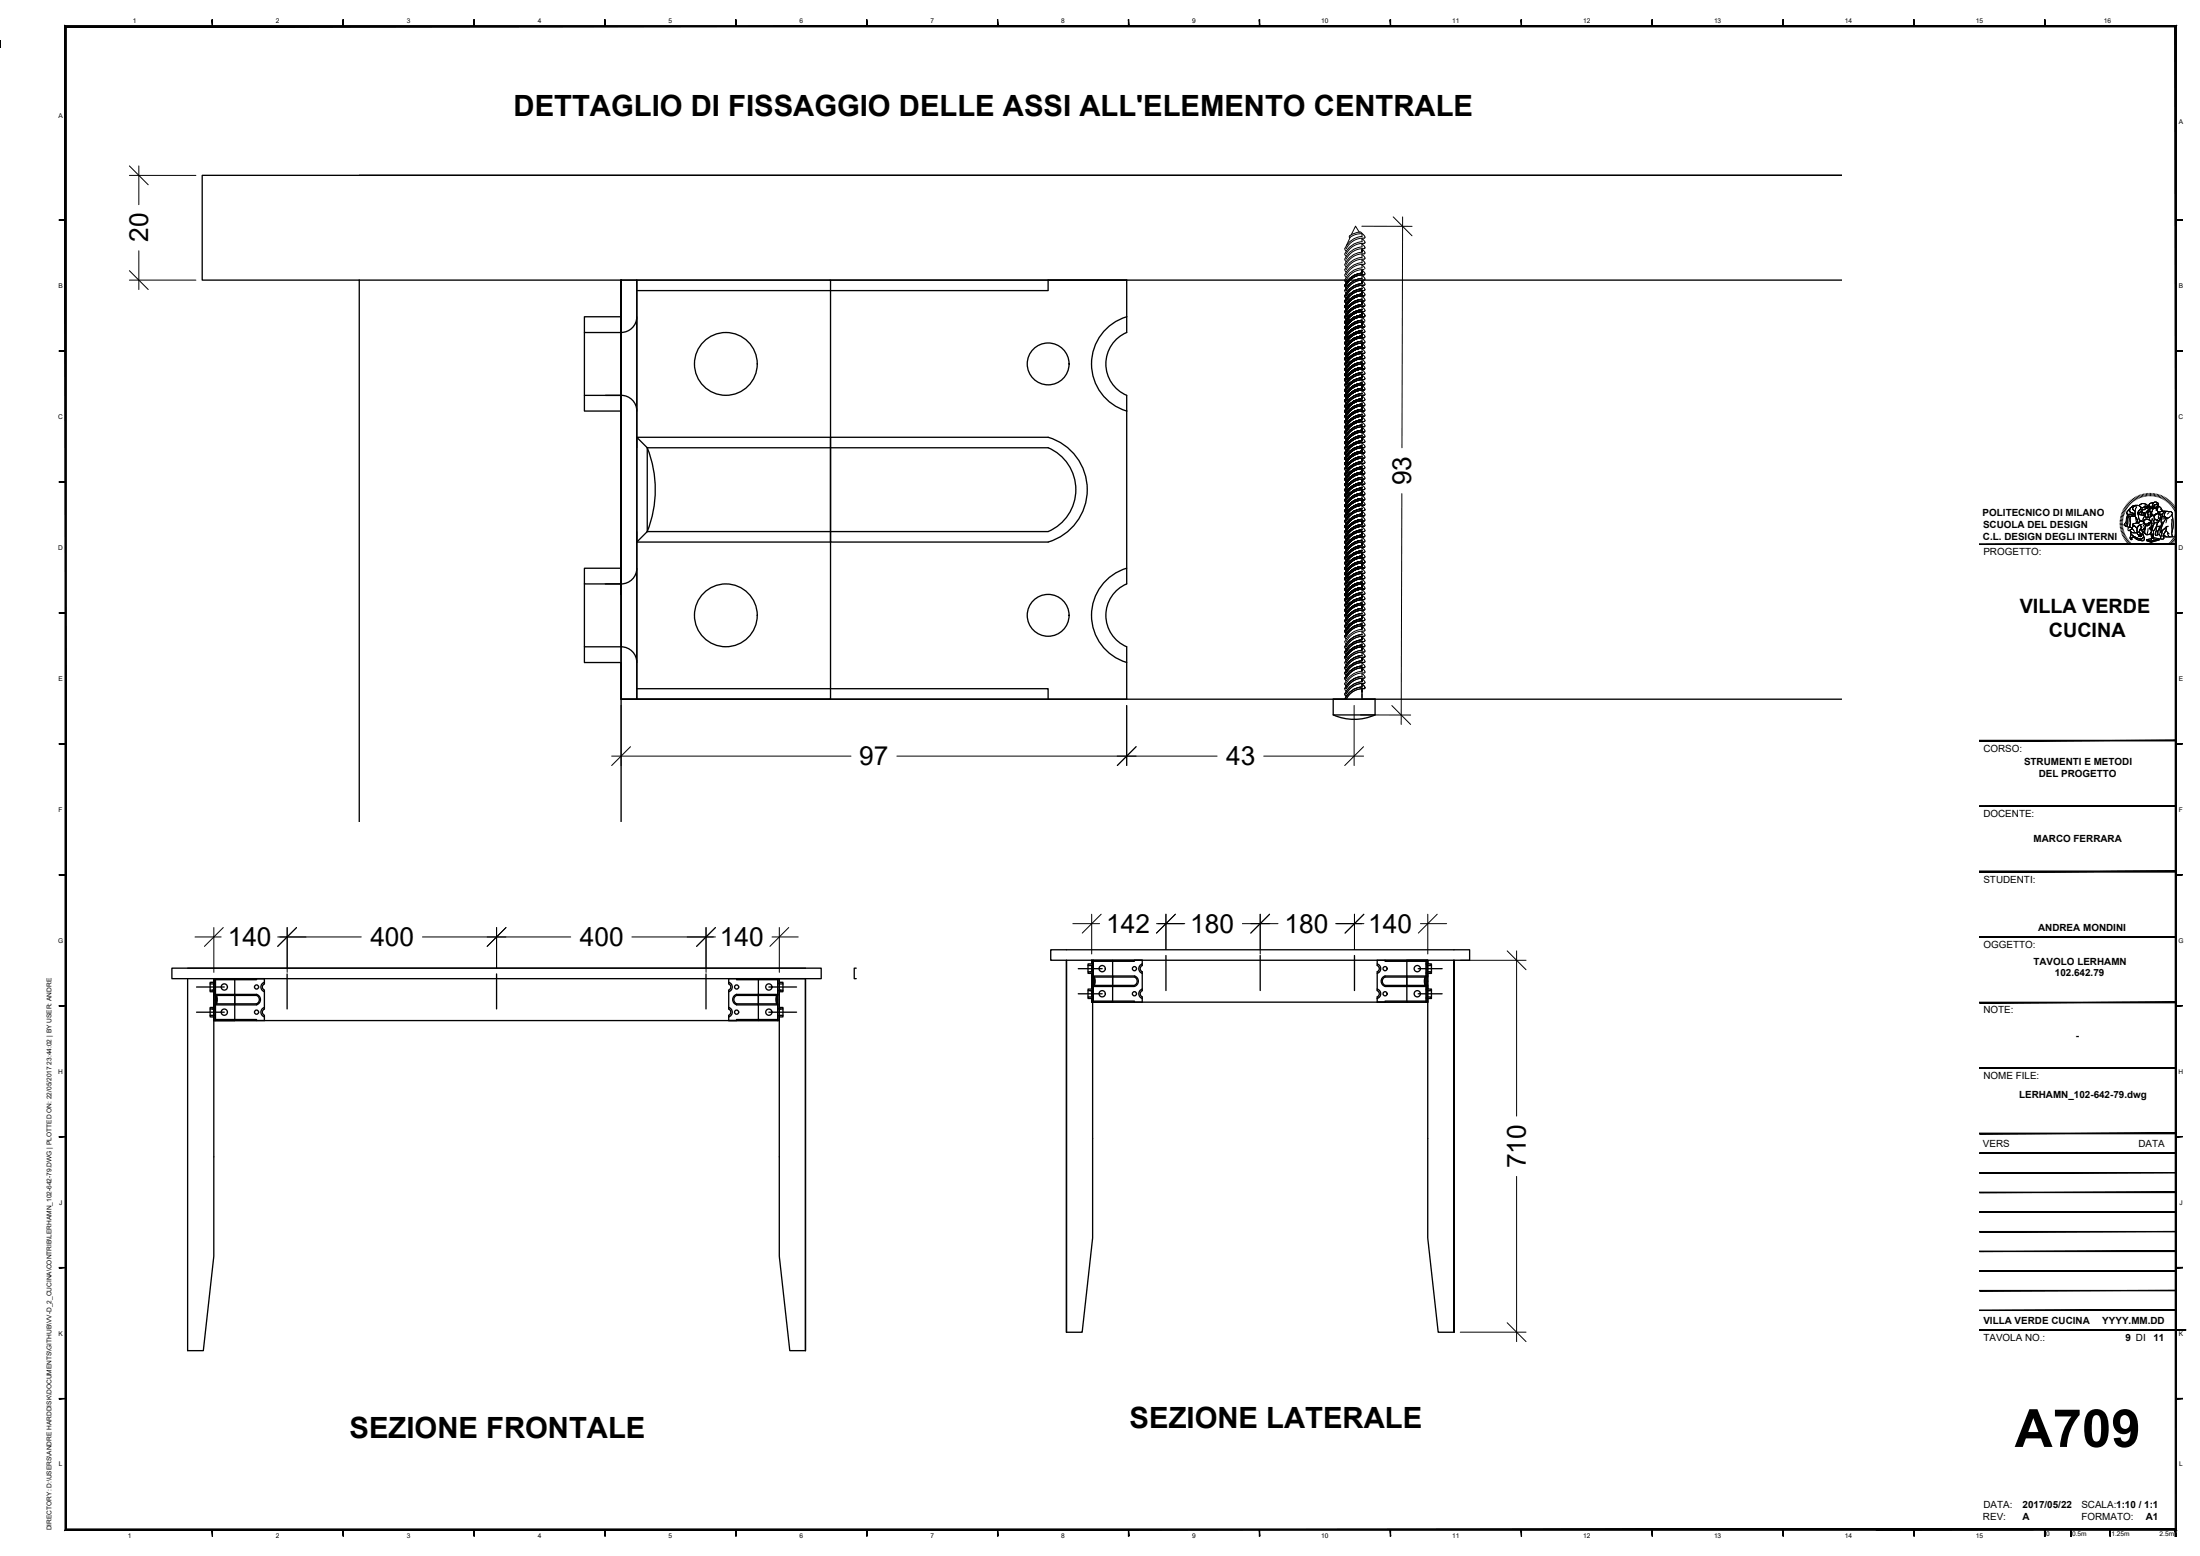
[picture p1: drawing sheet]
<svg xmlns="http://www.w3.org/2000/svg" width="420mm" height="297mm" viewBox="0 0 420 297" stroke-linecap="round" stroke-linejoin="round" font-family="sans-serif">
<!-- layer: IF-FURN -->
<g fill="none" stroke="#000" stroke-width=".25">
<path d="M68.6 33.5h283.2h-313.2v20h30M68.6 53.5h283.2M68.6 53.5v103.4M118.6 53.5v103.4M118.6 53.5h40v80h-40v-7h-7v-3h7v-12M118.6 53.5v7h-7v3h7v12M118.6 53.5v7M121.6 53.5v80M158.6 53.5h56.6v10a6.5 6.5 0 0 0-4 6 6.5 6.5 0 0 0 4 6v36a6.5 6.5 0 0 0-4 6 6.5 6.5 0 0 0 4 6v10h-96.6v-7M200.2 53.5v2h-78.6M111.6 63.5v12M115.6 75.5h3"/>
<path d="M118.6 75.5h-7v3h7v7M118.6 78.5v30M118.6 75.5a3 3 0 0 1 3 3M121.6 60.5a3 3 0 0 1-3 3M215.2 60.5a9.4 9.4 0 0 0-6.7 9 9.4 9.4 0 0 0 6.7 9M123.6 85.5a21.6 21.6 0 0 1 0 16M123.6 85.5h76.6a8.7 8.7 0 0 1 5.3 8 8.7 8.7 0 0 1-5.3 8h-76.6M123.6 85.5v16M158.6 83.5h41.6a10.4 10.4 0 0 1 7.4 10 10.4 10.4 0 0 1-7.4 10h-41.6zM158.6 83.5h-37l2 2M111.6 111.5v12M115.6 111.5h3"/>
<path d="M118.6 113.5v20h233.2M118.6 101.5v7h-7v3h7M121.6 108.5a3 3 0 0 1-3 3M123.6 101.5l-2 2h37M215.2 108.5a9.4 9.4 0 0 0-6.7 9 9.4 9.4 0 0 0 6.7 9M118.6 123.5a3 3 0 0 1 3 3M121.6 131.5h78.6v2M254.6 133.5h8v3h-8zM254.6 133.5h2.5M254.6 136.5a9.8 9.8 0 0 0 8 0M260.1 131.5v2h2.5M32.8 184.8h124v2h-124z"/>
<path d="M35.8 186.8v71h3l2-18v-53M35.8 184.8h118M37.5 188.4h5.3M37.5 193.2h5.3M40.1 187.8v1.2M40.1 192.6v1.2M40.5 189h.3M40.5 192.6h.3M40.8 186.8v8h108M40.8 186.8h4v8h-4v-.7h-.7v-.3h.7M40.8 186.8v.7h-.7v.3h.7l.3-.3M40.8 189h-.7v.3h.7v.7"/>
<path d="M40.8 191.6v.7h-.7v.3h.7M40.8 189l.3 .3M40.8 193.8l.3 .3M41.1 194.6h7.9v.2M41.1 192.3l-.3 .3M41.1 186.8v8M41.3 190h7.7a.87 .87 0 0 1 .5 .8 .87 .87 0 0 1-.5 .8M41.3 191.6l-.2 .2h3.7M41.3 190v1.6M41.3 191.6h7.7M41.3 190a2.16 2.16 0 0 1 0 1.6M44.8 189.8h4.2a1.04 1.04 0 0 1 .7 1 1.04 1.04 0 0 1-.7 1h-4.2z"/>
<path d="M44.8 186.8h5.7v1a.65 .65 0 0 0-.4 .6 .65 .65 0 0 0 .4 .6v3.6a.65 .65 0 0 0-.4 .6 .65 .65 0 0 0 .4 .6M44.8 189.8h-3.7l.2 .2M49 186.8v.2h-7.9M50.5 193.8v1h-9.7v-.7M50.5 187.5a.94 .94 0 0 0-.7 .9 .94 .94 0 0 0 .7 .9M50.5 192.3a.94 .94 0 0 0-.7 .9 .94 .94 0 0 0 .7 .9M54.8 185.9v6.7M94.8 185.9v6.7M134.8 185.9v6.7M139.2 193.8v1h5.6M139.2 192.3a.94 .94 0 0 1 .6 .9 .94 .94 0 0 1-.6 .9M139.2 187.5a.94 .94 0 0 1 .6 .9 .94 .94 0 0 1-.6 .9"/>
<path d="M140.1 190.2l.6-.4h4.1v2h-4.1a1.06 1.06 0 0 1-.6-1.6zM140.7 186.8v.2h7.8M140.7 191.6h7.6M144.8 189.8h3.7l-.2 .2M146.8 188.4h5.3M146.8 193.2h5.3M148.3 190a2.16 2.16 0 0 0 0 1.6M148.3 190h-7.6a.87 .87 0 0 0-.6 .8 .87 .87 0 0 0 .6 .8M148.3 191.6l.2 .2h-3.7M148.3 190v1.6M148.5 194.6h-7.8v.2M148.5 186.8v8"/>
<path d="M148.5 192.3l.3 .3M148.8 186.8h5v71h-3l-2-18zM148.8 186.8h-4v8h4M148.8 193.8h.7v.3h-.7v.7M148.8 191.6v.7h.7v.3h-.7M148.8 187.5v-.7h-9.6v1a.64 .64 0 0 1 .4 .6 .64 .64 0 0 1-.4 .6v3.6a.65 .65 0 0 1 .4 .6 .65 .65 0 0 1-.4 .6M148.8 186.8v.7h.7v.3h-.7l-.3-.3M148.8 189h.7v.3h-.7v.7M148.8 189h.3M148.8 192.6h.3M148.8 193.8l-.3 .3M148.8 189l-.3 .3"/>
<path d="M149.5 187.8v1.2M149.5 192.6v1.2M163.5 184.8h-.4v2h.4M200.7 181.3h80v2h-80zM203.7 183.3v71h3l2-18v-53M205.9 184.9h4.6M205.9 189.7h4.6M207.8 184.3v1.2M207.8 189.1v1.2M208.2 185.5h.3M208.2 189.1h.3M208.5 183.3h4v8h-4v-.7h-.7v-.3h.7"/>
<path d="M208.5 183.3v.7h-.7v.3h.7M208.5 185.5h-.7v.3h.7v.7M208.5 190.6v.7h4M208.5 188.1v.7h-.7v.3h.7M208.5 183.3v.7M208.5 184.3v1.2M208.5 185.8v3M208.5 189.1v1.2M208.5 185.5l.3 .3M208.5 190.3l.3 .3M208.7 191.3h64M208.8 191.1h7.9v.2"/>
<path d="M208.8 183.3v8M208.8 184l-.3 .3M208.8 188.8l-.3 .3M209 188.1l-.2 .2h3.7M209 186.5v1.6M209 186.5h7.7M209 186.5a2.16 2.16 0 0 1 0 1.6M212.5 186.3h4.2a1.04 1.04 0 0 1 .7 1 1.04 1.04 0 0 1-.7 1h-4.2zM212.5 183.3h5.6v1a.65 .65 0 0 0-.3 .6 .65 .65 0 0 0 .3 .6v3.6a.65 .65 0 0 0-.3 .6 .65 .65 0 0 0 .3 .6v1M212.5 186.3h-3.7l.2 .2M216.6 186.5a.87 .87 0 0 1 .6 .8 .87 .87 0 0 1-.6 .8h-7.6M216.7 183.3v.2h-7.9"/>
<path d="M218.2 184a.94 .94 0 0 0-.7 .9 .94 .94 0 0 0 .7 .9M218.2 188.8a.94 .94 0 0 0-.7 .9 .94 .94 0 0 0 .7 .9M222.7 182.4v6.7M240.7 182.4v6.7M258.7 182.4v6.7M263 188.8a.94 .94 0 0 1 .7 .9 .94 .94 0 0 1-.7 .9M263 184a.94 .94 0 0 1 .7 .9 .94 .94 0 0 1-.7 .9M264 186.7l.5-.4h4.2v2h-4.2a1.06 1.06 0 0 1-.5-1.6zM264.5 183.3v.2h7.9M264.5 186.5h7.7M264.5 186.5a.87 .87 0 0 0-.5 .8 .87 .87 0 0 0 .5 .8h7.7M268.7 186.3h3.7l-.2 .2"/>
<path d="M270.8 184.9h4.6M270.8 189.7h4.6M272.2 188.1l.2 .2h-3.7M272.2 186.5v1.6M272.2 186.5a2.16 2.16 0 0 0 0 1.6M272.4 191.1h-7.9v.2M272.4 190.6l.1-.3h.9v.3h-.7v.7M272.4 188.8l.3 .3M272.4 183.3v8M272.7 183.3v53l2 18h3v-71M272.7 183.3h-4v8h4M272.7 188.1v.7h.7v.3h-.7"/>
<path d="M272.7 184v-.7h-9.7v1a.65 .65 0 0 1 .4 .6 .65 .65 0 0 1-.4 .6v3.6a.65 .65 0 0 1 .4 .6 .65 .65 0 0 1-.4 .6v1M272.7 183.3v.7h.7v.3h-.7l-.3-.3M272.7 185.5h.7v.3h-.7v.7M272.7 185.5h.3M272.7 189.1h.3M272.7 185.5l-.3 .3M273.4 184.3v1.2M273.4 189.1v1.2M277.7 183.3v71v-71"/>
<circle cx="138.6" cy="69.5" r="6"/>
<circle cx="200.2" cy="69.5" r="4"/>
<circle cx="138.6" cy="117.5" r="6"/>
<circle cx="200.2" cy="117.5" r="4"/>
<circle cx="42.8" cy="188.4" r=".6"/>
<circle cx="42.8" cy="193.2" r=".6"/>
<circle cx="49" cy="193.2" r=".4"/>
<circle cx="49" cy="188.4" r=".4"/>
<circle cx="140.7" cy="193.2" r=".4"/>
<circle cx="140.7" cy="188.4" r=".4"/>
<circle cx="146.8" cy="188.4" r=".6"/>
<circle cx="146.8" cy="193.2" r=".6"/>
<circle cx="210.5" cy="189.7" r=".6"/>
<circle cx="210.5" cy="184.9" r=".6"/>
<circle cx="216.7" cy="184.9" r=".4"/>
<circle cx="216.7" cy="189.7" r=".4"/>
<circle cx="264.5" cy="184.9" r=".4"/>
<circle cx="264.5" cy="189.7" r=".4"/>
<circle cx="270.7" cy="189.7" r=".6"/>
<circle cx="270.7" cy="184.9" r=".6"/>
</g>
<!-- layer: IF-DETL -->
<g fill="none" stroke="#000" stroke-width=".19">
<path d="M259.6 44.3l-.7-1.1-.8 1.6M260.1 48.6l.5 .4 .1 .3M260.1 46.6l.5 .4 .1 .3M260.1 45.6l.5 .4 .1 .3M260.1 44.6l.5 .4 .1 .3M260.1 50.6l.5 .4 .1 .3M260.1 49.6l.5 .4 .1 .3M260.1 52.6l.5 .4 .1 .3M260.1 51.6l.5 .4 .1 .3M260.1 54.6l.5 .4 .1 .3M260.1 53.6l.5 .4 .1 .3M260.1 56.6l.5 .4 .1 .3"/>
<path d="M260.1 58.6l.5 .4 .1 .3M260.1 48.5v.6a3.6 3.6 0 0 0-3.2 2.6l.2 .2M260.1 47.5v.6v-.5l.5 .4 .1 .3M260.1 46.5v.6a3.6 3.6 0 0 0-3.2 2.6l.2 .2M260.1 56.5v.6a3.6 3.6 0 0 0-3.2 2.6l.2 .2M260.1 45.5v.6a3.6 3.6 0 0 0-3.2 2.6l.2 .2M260.1 49.5v.6a3.6 3.6 0 0 0-3.2 2.6l.2 .2M260.1 52.5v.6a3.6 3.6 0 0 0-3.2 2.6l.2 .2M260.1 50.5v.6a3.6 3.6 0 0 0-3.2 2.6l.2 .2M260.1 51.5v.6v-.5M260.1 54.5v.6a3.6 3.6 0 0 0-3.2 2.6l.2 .2M260.1 53.5v.6v-.5"/>
<path d="M260.1 55.5v.6v-.5l.5 .4 .1 .3M260.1 58.5v.6a3.6 3.6 0 0 0-3.2 2.6l.2 .2M260.1 57.5v.6v-.5l.5 .4 .1 .3M260.1 44.6v.5M260.1 48.1a3.6 3.6 0 0 0-3.2 2.6l.2 .2M260.1 58.1a3.6 3.6 0 0 0-3.2 2.6l.2 .2M260.1 45.1a3.6 3.6 0 0 0-3.2 2.6l.2 .2M260.1 52.1a3.6 3.6 0 0 0-3.2 2.6l.2 .2M260.1 54.1a3.6 3.6 0 0 0-3.2 2.6l.2 .2M260.1 56.1a3.6 3.6 0 0 0-3.2 2.6l.2 .2M260.1 44.6l-1.4 .2-.8 .5-.8 1.6M260.1 44.6v-.1a2.22 2.22 0 0 0-2.3 .5l-.1 .2 .1 .2"/>
<path d="M260.5 51.5a3.6 3.6 0 0 0-3.4 2M260.7 59.2v.2a3.9 3.9 0 0 0-3.6 2.1M260.7 49.2v.2a3.9 3.9 0 0 0-3.6 2.1M260.7 48.2v.2a3.9 3.9 0 0 0-3.6 2.1M260.7 47.2v.2a3.9 3.9 0 0 0-3.6 2.1M260.7 46.2v.2a3.9 3.9 0 0 0-3.6 2.1M260.7 45.2v.2a3.9 3.9 0 0 0-3.6 2.1M260.7 50.2v.2a3.9 3.9 0 0 0-3.6 2.1M260.7 53.2v.2a3.9 3.9 0 0 0-3.6 2.1M260.7 52.2v.2a3.9 3.9 0 0 0-3.6 2.1M260.7 55.2v.2a3.9 3.9 0 0 0-3.6 2.1M260.7 54.2v.2a3.9 3.9 0 0 0-3.6 2.1"/>
<path d="M260.7 57.2v.2a3.9 3.9 0 0 0-3.6 2.1M260.7 56.2v.2a3.9 3.9 0 0 0-3.6 2.1M260.7 58.2v.2a3.9 3.9 0 0 0-3.6 2.1M260.1 60.6l.5 .4 .1 .3M260.1 62.6l.5 .4 .1 .3M260.1 64.6l.5 .4 .1 .3M260.1 66.6l.5 .4 .1 .3M260.1 68.6l.5 .4 .1 .3M260.1 70.6l.5 .4 .1 .3M260.1 72.6l.5 .4 .1 .3M260.1 74.6l.5 .4 .1 .3M260.1 76.6l.5 .4 .1 .3"/>
<path d="M260.1 78.6l.5 .4 .1 .3M260.1 62.5v.6a3.6 3.6 0 0 0-3.2 2.6l.2 .2M260.1 61.5v.6v-.5l.5 .4 .1 .3M260.1 60.5v.6a3.6 3.6 0 0 0-3.2 2.6l.2 .2M260.1 64.5v.6a3.6 3.6 0 0 0-3.2 2.6l.2 .2M260.1 63.5v.6v-.5l.5 .4 .1 .3M260.1 66.5v.6a3.6 3.6 0 0 0-3.2 2.6l.2 .2M260.1 65.5v.6v-.5l.5 .4 .1 .3M260.1 68.5v.6a3.6 3.6 0 0 0-3.2 2.6l.2 .2M260.1 67.5v.6v-.5l.5 .4 .1 .3M260.1 70.5v.6a3.6 3.6 0 0 0-3.2 2.6l.2 .2M260.1 69.5v.6v-.5l.5 .4 .1 .3"/>
<path d="M260.1 72.5v.6a3.6 3.6 0 0 0-3.2 2.6l.2 .2M260.1 71.5v.6v-.5l.5 .4 .1 .3M260.1 74.5v.6a3.6 3.6 0 0 0-3.2 2.6l.2 .2M260.1 73.5v.6v-.5l.5 .4 .1 .3M260.1 76.5v.6a3.6 3.6 0 0 0-3.2 2.6l.2 .2M260.1 75.5v.6v-.5l.5 .4 .1 .3M260.1 77.5v.6v-.5l.5 .4 .1 .3M260.1 79.5v.6v-.5l.5 .4 .1 .3M260.1 78.5v.6M260.1 62.1a3.6 3.6 0 0 0-3.2 2.6l.2 .2M260.1 64.1a3.6 3.6 0 0 0-3.2 2.6l.2 .2M260.1 66.1a3.6 3.6 0 0 0-3.2 2.6l.2 .2"/>
<path d="M260.1 68.1a3.6 3.6 0 0 0-3.2 2.6l.2 .2M260.1 70.1a3.6 3.6 0 0 0-3.2 2.6l.2 .2M260.1 72.1a3.6 3.6 0 0 0-3.2 2.6l.2 .2M260.1 74.1a3.6 3.6 0 0 0-3.2 2.6l.2 .2M260.1 76.1a3.6 3.6 0 0 0-3.2 2.6l.2 .2M260.1 79.1a3.6 3.6 0 0 0-3.2 2.6l.2 .2M260.1 78.1a3.6 3.6 0 0 0-3.2 2.6l.2 .2M260.5 60.5a3.6 3.6 0 0 0-3.4 2M260.5 61.5a3.6 3.6 0 0 0-3.4 2M260.5 78.5a3.6 3.6 0 0 0-3.4 2M260.5 77.5a3.6 3.6 0 0 0-3.4 2M260.5 79.5a3.6 3.6 0 0 0-3.4 2"/>
<path d="M260.7 60.2l-.2 .3M260.7 63.2v.2a3.9 3.9 0 0 0-3.6 2.1M260.7 62.2v.2a3.9 3.9 0 0 0-3.6 2.1M260.7 65.2v.2a3.9 3.9 0 0 0-3.6 2.1M260.7 64.2v.2a3.9 3.9 0 0 0-3.6 2.1M260.7 67.2v.2a3.9 3.9 0 0 0-3.6 2.1M260.7 66.2v.2a3.9 3.9 0 0 0-3.6 2.1M260.7 69.2v.2a3.9 3.9 0 0 0-3.6 2.1M260.7 68.2v.2a3.9 3.9 0 0 0-3.6 2.1M260.7 71.2v.2a3.9 3.9 0 0 0-3.6 2.1M260.7 70.2v.2a3.9 3.9 0 0 0-3.6 2.1M260.7 73.2v.2a3.9 3.9 0 0 0-3.6 2.1"/>
<path d="M260.7 72.2v.2a3.9 3.9 0 0 0-3.6 2.1M260.7 75.2v.2a3.9 3.9 0 0 0-3.6 2.1M260.7 74.2v.2a3.9 3.9 0 0 0-3.6 2.1M260.7 77.2l-.2 .3M260.7 76.2v.2a3.9 3.9 0 0 0-3.6 2.1M260.7 79.2l-.2 .3M260.7 78.2l-.2 .3M260.7 60.3l-.3-.5-.3-.2v.5v-.6v.6a3.6 3.6 0 0 0-3.2 2.6l.2 .2M256.8 97.5l.3 .4M260.1 80.6l.5 .4 .1 .3M260.1 82.6l.5 .4 .1 .3M260.1 84.6l.5 .4 .1 .3"/>
<path d="M260.1 86.6l.5 .4 .1 .3M260.1 88.6l.5 .4 .1 .3M260.1 90.6l.5 .4 .1 .3M260.1 92.6l.5 .4 .1 .3M260.1 94.6l.5 .4 .1 .3M260.1 96.6l.5 .4 .1 .3M260.1 98.6l.5 .4 .1 .3M260.1 80.5v.6a3.6 3.6 0 0 0-3.2 2.6l.2 .2M260.1 82.5v.6a3.6 3.6 0 0 0-3.2 2.6l.2 .2M260.1 81.5v.6v-.5l.5 .4 .1 .3M260.1 84.5v.6a3.6 3.6 0 0 0-3.2 2.6l.2 .2M260.1 83.5v.6v-.5l.5 .4 .1 .3"/>
<path d="M260.1 86.5v.6a3.6 3.6 0 0 0-3.2 2.6l.2 .2M260.1 85.5v.6v-.5l.5 .4 .1 .3M260.1 88.5v.6a3.6 3.6 0 0 0-3.2 2.6l.2 .2M260.1 87.5v.6v-.5l.5 .4 .1 .3M260.1 90.5v.6a3.6 3.6 0 0 0-3.2 2.6l.2 .2M260.1 89.5v.6v-.5l.5 .4 .1 .3M260.1 92.5v.6a3.6 3.6 0 0 0-3.2 2.6l.2 .2M260.1 91.5v.6v-.5l.5 .4 .1 .3M260.1 94.5v.6a3.9 3.9 0 0 0-3.3 2.4M260.1 93.5v.6v-.5l.5 .4 .1 .3M260.1 96.5v.6a3.6 3.6 0 0 0-3.2 2.6l.2 .2M260.1 95.5v.6v-.5l.5 .4 .1 .3"/>
<path d="M260.1 98.5v.6a3.6 3.6 0 0 0-3.2 2.6l.2 .2M260.1 97.5v.6v-.5l.5 .4 .1 .3M260.1 99.5v.6v-.5l.5 .4 .1 .3M260.1 80.1a3.6 3.6 0 0 0-3.2 2.6l.2 .2M260.1 82.1a3.6 3.6 0 0 0-3.2 2.6l.2 .2M260.1 84.1a3.6 3.6 0 0 0-3.2 2.6l.2 .2M260.1 86.1a3.6 3.6 0 0 0-3.2 2.6l.2 .2M260.1 88.1a3.6 3.6 0 0 0-3.2 2.6l.2 .2M260.1 90.1a3.6 3.6 0 0 0-3.2 2.6l.2 .2M260.1 92.1a3.6 3.6 0 0 0-3.2 2.6l.2 .2M260.1 94.1a3.6 3.6 0 0 0-3.2 2.6l.2 .2M260.1 96.1a3.6 3.6 0 0 0-3.2 2.6l.2 .2"/>
<path d="M260.1 98.1a3.6 3.6 0 0 0-3.2 2.6l.2 .2M260.5 81.5a3.6 3.6 0 0 0-3.4 2M260.5 96.5a3.6 3.6 0 0 0-3.4 2M260.5 95.5a3.6 3.6 0 0 0-3.4 2M260.7 81.2l-.2 .3M260.7 80.2v.2a3.9 3.9 0 0 0-3.6 2.1M260.7 83.2v.2a3.9 3.9 0 0 0-3.6 2.1M260.7 82.2v.2a3.9 3.9 0 0 0-3.6 2.1M260.7 85.2v.2a3.9 3.9 0 0 0-3.6 2.1M260.7 84.2v.2a3.9 3.9 0 0 0-3.6 2.1M260.7 87.2v.2a3.9 3.9 0 0 0-3.6 2.1M260.7 86.2v.2a3.9 3.9 0 0 0-3.6 2.1"/>
<path d="M260.7 89.2v.2a3.9 3.9 0 0 0-3.6 2.1M260.7 88.2v.2a3.9 3.9 0 0 0-3.6 2.1M260.7 91.2v.2a3.9 3.9 0 0 0-3.6 2.1M260.7 90.2v.2a3.9 3.9 0 0 0-3.6 2.1M260.7 93.2v.2a3.9 3.9 0 0 0-3.6 2.1M260.7 92.2v.2a3.9 3.9 0 0 0-3.6 2.1M260.7 95.2l-.2 .3M260.7 94.2v.2a3.9 3.9 0 0 0-3.6 2.1M260.7 97.2v.2a3.9 3.9 0 0 0-3.6 2.1M260.7 96.2l-.2 .3M260.7 99.2v.2a3.9 3.9 0 0 0-3.6 2.1M260.7 98.2v.2a3.9 3.9 0 0 0-3.6 2.1"/>
<path d="M256.8 114.5l.3 .4M260.1 100.6l.5 .4 .1 .3M260.1 102.6l.5 .4 .1 .3M260.1 104.6l.5 .4 .1 .3M260.1 106.6l.5 .4 .1 .3M260.1 108.6l.5 .4 .1 .3M260.1 107.6l.5 .4 .1 .3M260.1 110.6l.5 .4 .1 .3M260.1 112.6l.5 .4 .1 .3M260.1 114.6l.5 .4 .1 .3M260.1 116.6l.5 .4 .1 .3M260.1 118.6l.5 .4 .1 .3"/>
<path d="M260.1 100.5v.6a3.6 3.6 0 0 0-3.2 2.6l.2 .2M260.1 102.5v.6a3.6 3.6 0 0 0-3.2 2.6l.2 .2M260.1 101.5v.6v-.5l.5 .4 .1 .3M260.1 104.5v.6a3.6 3.6 0 0 0-3.2 2.6l.2 .2M260.1 103.5v.6v-.5l.5 .4 .1 .3M260.1 106.5v.6a3.6 3.6 0 0 0-3.2 2.6l.2 .2M260.1 105.5v.6v-.5l.5 .4 .1 .3M260.1 108.5v.6a3.6 3.6 0 0 0-3.2 2.6l.2 .2M260.1 107.5v.6v-.5M260.1 110.5v.6a3.6 3.6 0 0 0-3.2 2.6l.2 .2M260.1 109.5v.6v-.5l.5 .4 .1 .3M260.1 112.5v.6a3.6 3.6 0 0 0-3.2 2.6l.2 .2"/>
<path d="M260.1 111.5v.6v-.5l.5 .4 .1 .3M260.1 114.5v.6a3.6 3.6 0 0 0-3.2 2.6l.2 .2M260.1 113.5v.6v-.5l.5 .4 .1 .3M260.1 115.5v.6v-.5l.5 .4 .1 .3M260.1 118.5v.6a3.6 3.6 0 0 0-3.2 2.6l.2 .2M260.1 117.5v.6v-.5l.5 .4 .1 .3M260.1 119.5v.6v-.5l.5 .4 .1 .3M260.1 116.5v.6M260.1 100.1a3.6 3.6 0 0 0-3.2 2.6l.2 .2M260.1 102.1a3.6 3.6 0 0 0-3.2 2.6l.2 .2M260.1 104.1a3.6 3.6 0 0 0-3.2 2.6l.2 .2M260.1 106.1a3.6 3.6 0 0 0-3.2 2.6l.2 .2"/>
<path d="M260.1 108.1a3.6 3.6 0 0 0-3.2 2.6l.2 .2M260.1 110.1a3.6 3.6 0 0 0-3.2 2.6l.2 .2M260.1 112.1a3.9 3.9 0 0 0-3.3 2.4M260.1 114.1a3.6 3.6 0 0 0-3.2 2.6l.2 .2M260.1 117.1a3.6 3.6 0 0 0-3.2 2.6l.2 .2M260.1 116.1a3.6 3.6 0 0 0-3.2 2.6l.2 .2M260.1 118.1a3.6 3.6 0 0 0-3.2 2.6l.2 .2M260.5 113.5a3.6 3.6 0 0 0-3.4 2M260.5 116.5a3.6 3.6 0 0 0-3.4 2M260.7 101.2v.2a3.9 3.9 0 0 0-3.6 2.1M260.7 100.2v.2a3.9 3.9 0 0 0-3.6 2.1M260.7 103.2v.2a3.9 3.9 0 0 0-3.6 2.1"/>
<path d="M260.7 102.2v.2a3.9 3.9 0 0 0-3.6 2.1M260.7 105.2v.2a3.9 3.9 0 0 0-3.6 2.1M260.7 104.2v.2a3.9 3.9 0 0 0-3.6 2.1M260.7 107.2v.2a3.9 3.9 0 0 0-3.6 2.1M260.7 106.2v.2a3.9 3.9 0 0 0-3.6 2.1M260.7 109.2v.2a3.9 3.9 0 0 0-3.6 2.1M260.7 108.2v.2a3.9 3.9 0 0 0-3.6 2.1M260.7 111.2v.2a3.9 3.9 0 0 0-3.6 2.1M260.7 110.2v.2a3.9 3.9 0 0 0-3.6 2.1M260.7 113.2l-.2 .3M260.7 112.2v.2a3.9 3.9 0 0 0-3.6 2.1M260.7 115.2v.2a3.9 3.9 0 0 0-3.6 2.1"/>
<path d="M260.7 114.2v.2a3.9 3.9 0 0 0-3.6 2.1M260.7 117.2v.2a3.9 3.9 0 0 0-3.6 2.1M260.7 116.2l-.2 .3M260.7 119.2v.2a3.9 3.9 0 0 0-3.6 2.1M260.7 118.2v.2a3.9 3.9 0 0 0-3.6 2.1M256.8 131.5l.3 .4M260.1 120.6l.5 .4 .1 .3M260.1 122.6l.5 .4 .1 .3M260.1 124.6l.3 .2 .3 .5M260.1 126.6l.3 .2 .3 .5M260.1 125.6l.3 .2 .3 .5M260.1 128.6l.3 .2 .3 .5"/>
<path d="M260.1 130.6l.3 .2 .3 .5M260.1 120.5v.6a3.6 3.6 0 0 0-3.2 2.6l.2 .2M260.1 122.5v.6a3.6 3.6 0 0 0-3.2 2.6l.2 .2M260.1 121.5v.6v-.5l.5 .4 .1 .3M260.1 124.5v.6a3.6 3.6 0 0 0-3.2 2.6l.2 .2M260.1 123.5v.6v-.5l.3 .2 .3 .5M260.1 126.5v.6a3.6 3.6 0 0 0-3.2 2.6l.2 .2M260.1 125.5v.6v-.5M260.1 128.5v.6a3.9 3.9 0 0 0-3.3 2.4M260.1 127.5v.6v-.5l.3 .2 .3 .5M260.1 130.5v.6a3.9 3.9 0 0 0-3.3 2.4M260.1 129.5v.6v-.5l.3 .2 .3 .5"/>
<path d="M260.1 131.5v.6v-.5M260.1 132.5v.6M260.1 120.1a3.6 3.6 0 0 0-3.2 2.6l.2 .2M260.1 122.1a3.6 3.6 0 0 0-3.2 2.6l.2 .2M260.1 124.1a3.6 3.6 0 0 0-3.2 2.6l.2 .2M260.1 126.1a3.6 3.6 0 0 0-3.2 2.6l.2 .2M260.1 128.1a3.6 3.6 0 0 0-3.2 2.6l.2 .2M260.1 130.1a3.6 3.6 0 0 0-3.2 2.6l.2 .2M260.5 130.5a3.6 3.6 0 0 0-3.4 2M260.7 121.2v.2a3.9 3.9 0 0 0-3.6 2.1M260.7 120.2v.2a3.9 3.9 0 0 0-3.6 2.1M260.7 123.2v.2a3.9 3.9 0 0 0-3.6 2.1"/>
<path d="M260.7 122.2v.2a3.9 3.9 0 0 0-3.6 2.1M260.7 125.2v.2a3.9 3.9 0 0 0-3.6 2.1M260.7 124.2v.2a3.9 3.9 0 0 0-3.6 2.1M260.7 127.2v.2a3.9 3.9 0 0 0-3.6 2.1M260.7 126.2v.2a3.9 3.9 0 0 0-3.6 2.1M260.7 129.2v.2a3.9 3.9 0 0 0-3.6 2.1M260.7 128.2v.2a3.9 3.9 0 0 0-3.6 2.1M260.7 131.2v.2a3.9 3.9 0 0 0-3.6 2.1M260.7 130.2l-.2 .3"/>
</g>
<!-- layer: IF-ANNO SYMB -->
<g fill="none" stroke="#000" stroke-width=".19">
<path d="M24.7 33.5h12.7M24.7 31.7l3.6 3.6M26.5 31.7v7.4M24.7 53.5h12.7M24.7 51.7l3.6 3.6M26.5 47.9v7.4M260.1 43.2h9.6M266.1 41.4l3.6 3.6M267.9 41.4l-.2 44.1M267.7 94.2l-.1 44.1M118.6 134.7v11.4M215.2 134.7v11.4"/>
<path d="M258.6 134.7v11.4M259.8 136.5h9.6M265.8 134.7l3.6 3.6M116.8 144.3h45.7M120.4 142.5l-3.6 3.6M171.3 144.3h61.1M217 142.5l-3.6 3.6M241.4 144.3h19M260.4 142.5l-3.6 3.6M37.2 178.9h5M40.8 177.1v8.5M42.6 177.1l-3.6 3.6"/>
<path d="M53 178.9h16M54.8 177.1v8.5M56.6 177.1l-3.6 3.6M80.7 178.9h28.3M94.8 177.1v7.6M96.6 177.1l-3.6 3.6M120.7 178.9h15.9M134.8 177.1v8.5M136.6 177.1l-3.6 3.6M147.4 178.9h5M148.8 177.1v8.5M150.6 177.1l-3.6 3.6"/>
<path d="M204.9 176.3h5.1M208.5 174.5v7.6M210.3 174.5l-3.6 3.6M220.9 176.3h5.4M222.7 174.5v6.7M224.5 174.5l-3.6 3.6M237.3 176.3h6.8M240.7 174.5v7.6M242.5 174.5l-3.6 3.6M255.1 176.3h5.4M258.7 174.5v6.7M260.5 174.5l-3.6 3.6"/>
<path d="M271.3 176.3h5M272.7 174.5v7.6M274.5 174.5l-3.6 3.6M278.9 183.3h12.5M287.8 181.5l3.6 3.6M289.6 181.5v31.6M289.6 224.6v31.5M278.9 254.3h12.5M287.8 252.5l3.6 3.6"/>
</g>
<g fill="#fff" stroke="#fff" stroke-width=".19">
<path d="M70.4 176.7v4.4l8.8-4.4zM70.4 181.1l8.8-4.4v4.4z"/>
<path d="M110.4 176.7v4.4l8.8-4.4zM110.4 181.1l8.8-4.4v4.4z"/>
<path d="M227.5 174.1v4.4l8.3-4.4zM227.5 178.5l8.3-4.4v4.4z"/>
<path d="M245.5 174.1v4.4l8.3-4.4zM245.5 178.5l8.3-4.4v4.4z"/>
<path d="M43.7 176.7v4.4l8.3-4.4zM43.7 181.1l8.3-4.4v4.4z"/>
<path d="M137.7 176.7v4.4l8.3-4.4zM137.7 181.1l8.3-4.4v4.4z"/>
<path d="M211.4 174.2v4.3l8.3-4.3zM211.4 178.5l8.3-4.3v4.3z"/>
<path d="M261.5 174.1v4.4l8.3-4.4zM261.5 178.5l8.3-4.4v4.4z"/>
<path d="M164 142.1v4.4l5.8-4.4zM164 146.5l5.8-4.4v4.4z"/>
<path d="M233.9 142.1v4.4l6-4.4zM233.9 146.5l6-4.4v4.4z"/>
<path d="M265.5 86.9v5.9h4.4zM265.5 86.9h4.4v5.9z"/>
<path d="M24.3 40.5v5.9h4.4zM24.3 40.5h4.4v5.9z"/>
<path d="M287.4 214.5v8.6h4.4zM287.4 214.5h4.4v8.6z"/>
</g>
<!-- layer: G-ANNO-TTLB -->
<g fill="#000" stroke="#000" stroke-width=".19">
<path d="M0 7.8l.1 1.2zM0 7.8l.1 1.2z"/>
<path d="M12.4 4.9l.3 287v-286.8zM12.4 4.9l.3 287-.3 .2zM12.7 291.9l-.3 .2 403-.2zM12.4 292.1l403-.2 .3 .2zM415.4 5.1v286.8l.3 .2zM415.4 5.1l.3-.2v287.2zM12.7 5.1h402.7l.3-.2zM12.4 4.9h403.3l-403 .2z"/>
<path d="M40.5 3.8l.1 1.2zM40.5 3.8l.1 1.2z"/>
<path d="M65.5 3.8l.1 1.2zM65.5 3.8l.1 1.2z"/>
<path d="M90.5 3.8l.1 1.2zM90.5 3.8l.1 1.2z"/>
<path d="M115.5 3.8l.1 1.2zM115.5 3.8l.1 1.2z"/>
<path d="M140.5 3.8l.1 1.2zM140.5 3.8l.1 1.2z"/>
<path d="M165.5 3.8l.1 1.2zM165.5 3.8l.1 1.2z"/>
<path d="M190.5 3.8l.1 1.2zM190.5 3.8l.1 1.2z"/>
<path d="M215.5 3.8l.1 1.2zM215.5 3.8l.1 1.2z"/>
<path d="M240.5 3.8l.1 1.2zM240.5 3.8l.1 1.2z"/>
<path d="M265.5 3.8l.1 1.2zM265.5 3.8l.1 1.2z"/>
<path d="M290.5 3.8l.1 1.2zM290.5 3.8l.1 1.2z"/>
<path d="M315.5 3.8l.1 1.2zM315.5 3.8l.1 1.2z"/>
<path d="M340.5 3.8l.1 1.2zM340.5 3.8l.1 1.2z"/>
<path d="M365.5 3.8l.1 1.2zM365.5 3.8l.1 1.2z"/>
<path d="M390.5 3.8l.1 1.2zM390.5 3.8l.1 1.2z"/>
<path d="M11.3 42.1l1.2-.1zM11.3 42h1.2z"/>
<path d="M415.5 42.1l1.3-.1zM415.5 42h1.3z"/>
<path d="M11.3 67.1l1.2-.1zM11.3 67h1.2z"/>
<path d="M415.5 67.1l1.3-.1zM415.5 67h1.3z"/>
<path d="M11.3 92.1l1.2-.1zM11.3 92h1.2z"/>
<path d="M415.5 92.1l1.3-.1zM415.5 92h1.3z"/>
<path d="M11.3 117h1.2zM11.3 117h1.2z"/>
<path d="M378 103.9h37.5v-.1zM378 103.8h37.5l-37.5 .1z"/>
<path d="M415.5 117h1.3zM415.5 117h1.3z"/>
<path d="M11.3 142h1.2zM11.3 142h1.2z"/>
<path d="M378 154h37.5v-.2zM378 153.8h37.5l-37.5 .2z"/>
<path d="M378 141.5h37.5v-.2zM378 141.3h37.5l-37.5 .2z"/>
<path d="M415.5 142h1.3zM415.5 142h1.3z"/>
<path d="M11.3 167.1l1.2-.1zM11.3 167h1.2z"/>
<path d="M378 166.3v.2l37.5-.2zM378 166.5l37.5-.2v.2z"/>
<path d="M378 178.8v.2l37.5-.2zM378 179l37.5-.2v.2z"/>
<path d="M378 178.8v.2l37.5-.2zM378 179l37.5-.2v.2z"/>
<path d="M378 178.8v.2l37.5-.2zM378 179l37.5-.2v.2z"/>
<path d="M378 178.8v.2l37.5-.2zM378 179l37.5-.2v.2z"/>
<path d="M378 166.5h37.5v-.2zM378 166.3h37.5l-37.5 .2z"/>
<path d="M415.5 167.1l1.3-.1zM415.5 167h1.3z"/>
<path d="M11.3 192.1l1.2-.1zM11.3 192h1.2z"/>
<path d="M378 191.3v.1l37.5-.1zM378 191.4l37.5-.1v.1z"/>
<path d="M415.5 192.1l1.3-.1zM415.5 192h1.3z"/>
<path d="M11.3 217.1l1.2-.1zM11.3 217h1.2z"/>
<path d="M378 203.8v.1l37.5-.1zM378 203.9l37.5-.1v.1z"/>
<path d="M378 203.8v.1l37.5-.1zM378 203.9l37.5-.1v.1z"/>
<path d="M378 216.3v.1l37.5-.1zM378 216.4l37.5-.1v.1z"/>
<path d="M415.5 217.1l1.3-.1zM415.5 217h1.3z"/>
<path d="M378 238.8h37.5zM378 238.9l37.5-.1z"/>
<path d="M378 235.1h37.5zM378 235.2l37.5-.1z"/>
<path d="M378 231.3h37.5zM378 231.4l37.5-.1z"/>
<path d="M378 227.6h37.5zM378 227.7l37.5-.1z"/>
<path d="M378 223.8h37.5zM378 223.9l37.5-.1z"/>
<path d="M378 220.1h37.5zM378 220.2l37.5-.1z"/>
<path d="M11.3 242h1.2zM11.3 242h1.2z"/>
<path d="M378 253.8v.1l37.5-.1zM378 253.9l37.5-.1v.1z"/>
<path d="M378 253.8v.1l37.5-.1zM378 253.9l37.5-.1v.1z"/>
<path d="M378 250.1h37.5zM378 250.2l37.5-.1z"/>
<path d="M378 246.3h37.5zM378 246.4l37.5-.1z"/>
<path d="M378 242.6h37.5zM378 242.7l37.5-.1z"/>
<path d="M415.5 242h1.3zM415.5 242h1.3z"/>
<path d="M415.5 242h1.3zM415.5 242h1.3z"/>
<path d="M415.5 253.9h1.9v-.1zM415.5 253.8h1.9l-1.9 .1z"/>
<path d="M415.5 253.9h1.9v-.1zM415.5 253.8h1.9l-1.9 .1z"/>
<path d="M11.3 267h1.2zM11.3 267h1.2z"/>
<path d="M415.5 267h1.3zM415.5 267h1.3z"/>
<path d="M415.5 267h1.3zM415.5 267h1.3z"/>
<path d="M40.5 292l.1 1.3zM40.5 292l.1 1.3z"/>
<path d="M65.5 292l.1 1.3zM65.5 292l.1 1.3z"/>
<path d="M90.5 292l.1 1.3zM90.5 292l.1 1.3z"/>
<path d="M115.5 292l.1 1.3zM115.5 292l.1 1.3z"/>
<path d="M140.5 292l.1 1.3zM140.5 292l.1 1.3z"/>
<path d="M165.5 292l.1 1.3zM165.5 292l.1 1.3z"/>
<path d="M190.5 292l.1 1.3zM190.5 292l.1 1.3z"/>
<path d="M215.5 292l.1 1.3zM215.5 292l.1 1.3z"/>
<path d="M240.5 292l.1 1.3zM240.5 292l.1 1.3z"/>
<path d="M265.5 292l.1 1.3zM265.5 292l.1 1.3z"/>
<path d="M290.5 292l.1 1.3zM290.5 292l.1 1.3z"/>
<path d="M315.5 292l.1 1.3zM315.5 292l.1 1.3z"/>
<path d="M340.5 292l.1 1.3zM340.5 292l.1 1.3z"/>
<path d="M358.3 292h30zM358.3 292h30z"/>
<path d="M365.5 292l.1 1.3zM365.5 292l.1 1.3z"/>
<path d="M390.5 292v1.3zM390.5 292v1.3z"/>
<path d="M390.5 292l.1 1.3zM390.5 292l.1 1.3z"/>
<path d="M395.5 292v1.3zM395.5 292v1.3z"/>
<path d="M402.9 292l.1 1.3zM402.9 292l.1 1.3z"/>
<path d="M415.4 292l.2 1.3v-1.3zM415.4 292l.2 1.3h-.2z"/>
</g>
<!-- layer: G-ANNO-LOGO -->
<g fill="none" stroke="#000" stroke-width=".19">
<path d="M404.9 99.9h.5M404.9 99.6h.5M404.9 99.4h.5M404.9 99.1l.5 .1M405 98.8l.5 .1M405 98.6l.5 .1M405.1 98.3l.5 .1M405.2 98.1l.5 .1M405.3 97.8l.4 .2M405.4 97.5l.4 .3M405.5 97.3l.4 .2M405.6 97.1l.5 .2"/>
<path d="M405.8 96.8l.4 .3M405.9 96.6l.4 .3M406.1 96.4l.4 .3M406.2 96.2l.4 .3M406.3 98.1l.7 .1 .3 .1 .4-.2 .1 .4h-1.4zM406.3 98.1v.3M406.4 96l.4 .3M406.4 98.5l-.2 .4-.1 1-.2 .5 .3 .1M406.5 97.3l.2-.1v.4l.2 .2 .8 .3-.4 .2-.3-.1h-.6l-.2-.4zM406.6 98.6h.4l-.2 .3v1.7l-.2 .1-.4-.2 .1-.5 .1-1zM406.6 95.8l.4 .4M406.6 98.5l-.2 .4v1.1l-.2 .5 .5 .2"/>
<path d="M406.7 97.2l-.5 .6 .1 .4h.6l.4 .1 .4-.2M406.8 95.6l.3 .4M406.8 97l.5-.4 1-.1-.7 .1-.3 .4 .1 .3 .4 .2-.1 .6-.9-.4-.1-.2zM406.9 98.6l.9-.1 .4 .9v.4l-.9 .3 .1 .4-.2 .3-.4-.1-.1-.3 .1-1.5zM407 98.6l-.2 .3v1.7M407 95.4l.3 .4M407.2 95.3l.3 .4M407.4 95.1l.3 .5M407.5 96.7l.9-.2 .4 .3v.4l-.4 .3-.2 .5 .3 1.1 .5 .4h-.4l-.2 .4-.2-.2v-.3l-.4-.8v-1.1l-.5-.3zM407.6 95l.3 .4M407.8 98.5h-1.5l-.3 1.1-.4 .6 .2 .2M407.9 94.9l.2 .4"/>
<path d="M407.9 98.8l.2 1M408.1 96.7l-.3 .6-.1 .9 .5 1.2v.3l.3 .2 .1-.4h.4l-.5-.4-.3-1.1 .6-.9v-.3l-.2-.3-1.2 .1-.6 .4-.1 .6 .2 .2 .8 .3M408.1 94.7l.2 .5M408.2 99.8l-.9 .3v.3l.1 .1M408.3 96.5l-.6 .1-.4 .3v.3l.4 .3M408.4 94.6l.2 .5M408.4 97.5l.3-.2 .5-.1-.1 .4-.9 .4zM408.5 97.9l.5-.3 .2 .2-.2 .2 .1 .3-.5-.1zM408.5 97.9l.1 .3 .5 .1M408.6 96.5l.5-.4 .8 .2 .2 .2-.1 .3-.4-.2-.3 .3-.5-.1M408.6 94.5l.2 .5M408.7 96.3l.4-.2h.4l.4 .2 .2 .4-.2 .1-.3-.2v.1l-.5 .2-.6-.4z"/>
<path d="M408.8 96.8l.5 .1 .4-.3 .2 .1-.1 .5-.3 .1-.4-.1-.4 .1zM408.9 94.4l.1 .5M409 99.5l.4 .1 .3 .5 .1 .6-.4 .2M409 97.9h.7l-.2 .1v.3l-.3 .1-.2-.2zM409.1 97.7l.1 .1M409.1 97.5v.1l-.8 .4M409.1 94.4l.2 .5M409.2 97.2l-.3 .4M409.2 99.9l.6 .3M409.3 97.9h-.3v.3l.4 .2 .1-.4 .2-.1-.5 .1M409.4 99.6v-.2l.4-.3 .8 .2 .2 .5h-.3l-.8 .3M409.4 94.3l.1 .5"/>
<path d="M409.4 99.4l.4-.3h.5l.3 .3 .2 .3-1.1 .5zM409.5 97.2h.1M409.6 96.8l.1 .1M409.6 98.6l-.3 .4v.6M409.6 94.2l.1 .5M409.7 96.9h-.1M409.9 97l.3-.1 .3 .1v-.1l.2 .2-.4 .1zM409.9 94.2l.1 .5M409.9 96.7l-.1 .5-.3 .1-.4-.1-.4 .1M410 97.6l.5-.1 .2 .1 .3 .9h-.3v-.7l-.4-.3-.2 .3 .1 .9h-.4l-.2-.1zM410.1 97.6l.4-.1 .2 .3 .1 .7-.2 .2h-.4zM410.2 94.2v.5"/>
<path d="M410.2 96.9l.1-.3 .3 .1 .3 .2-.2 .2M410.3 96.7h.3l.3 .3-.2 .1-.1-.2h-.4zM410.3 100h.1M410.4 97.8h.1M410.4 97.7l-.1 .1M410.4 94.2l.1 .5M410.5 97l-.3-.1-.3 .1 .5 .3 .3-.2-.2-.2v.1M410.5 98.7v.6M410.6 99.8l-.1 .4-.3 .2-.4-.3M410.6 97.6l.2 .2-.1 .1M410.7 97.8l-.3-.3-.3 .2 .2 .7-.1 .4-.4-.1-.2-.2 .3-.8 .2-.2h.4l.3 .2 .2 .7-.2 .1-.1-.2M410.7 94.2v.5"/>
<path d="M410.8 98l-.2 .1M410.8 97.9v.3h-.6M410.8 98.5l-.2 .2h-.4M410.9 97h.1l.1 .3-.2 .6M410.9 96.7l.1 .3M411 98.2l-.1-.3 .2-.4-.1-.4-.6-.5v-.2l.2-.3 .5-.1h.2l-.2 .5v.7l.2-.1v-.3l.2 .2 .4-.1-.1 .5 .2-.1 .3 .5-.9 .5M411 94.2v.5M411 99l-.1 1M411 98.4l.4 .1M411.1 99.8l-.3 .3 .1 .3M411.2 99l-.3 .7M411.2 96l.5-.2 .5 .3v.7l-.3 .7v-.6l.2-.4-.2-.3-.4 .1-.2 .8-.2 .1v-.7z"/>
<path d="M411.2 94.2v.5M411.3 96l.5-.2 .3 .2 .1 .2v.6l-.3 .7v-.6l.2-.3-.2-.4-.5 .2-.1 .7-.2 .1v-.7zM411.3 96l-.7 .1-.2 .2v.3M411.3 96.8l.2 .2 .4-.1M411.4 98.3l.4-.2 .4-.1 .6 .2 .2 .3-.1 .4-.6 .5-.4 .1-.5-.6zM411.4 96.4l.5-.2 .2 .4-.2 .3-.5 .1-.1-.2zM411.4 96.6h.2M411.5 99.8l.6-.1-.3 .9-.5 .8v.6h-.2l-.2 .4-.1-.7zM411.5 99.8l-.7 1.9 .1 .7 .3-.5 .2 1.1-.3-.7-.3 .8 .1-.7M411.5 96.9h.1M411.5 99.1l-.2 .4 .1 .3 .8-.1 .3-.4M411.5 94.2l-.1 .5"/>
<path d="M411.5 96.6h.1M411.6 96.8v.1M411.8 94.3l-.1 .5M411.8 96.7l.1 .1M411.8 96.7v.1M412 97.3l.3 .5M412 99.2h.1M412 94.3l-.1 .5M412.1 98l.7-.4h.7l-.5 .7zM412.1 99.7l-.3 1-.5 .7-.1 .6M412.1 99.1l-.2 .1M412.2 96.6l.4 .3 .5 .7-.8 .2-.2-.1-.1-.3z"/>
<path d="M412.2 96.6l.4 .3 .3 .4M412.2 99.4h-.1M412.3 94.4l-.2 .5M412.5 99.1h.3l-.1 1.4-.9 .1 .3-.9zM412.5 94.5l-.1 .5M412.6 98.2l.3 .1 .1 .3-.7 .8h-.4l-.4-.3v-.5l.2-.4h.5l.2 .1-.2 .6h.2l.3-.3-.1-.4-.8-.1-.4 .2v.4M412.6 98.9l-.1 .3M412.6 97.2l.4 .4M412.8 94.6l-.2 .5M412.8 99.1l-.1 1.3-.4 1 .2 .8 .2 .2M413 98.3l.2-.5 .3-.2 1.1 .1 .3 .3-.2 .4-.8 .6-.4-.1-.5-.4M413 99.6v.5"/>
<path d="M413 94.7l-.2 .5M413.3 94.8l-.3 .5M413.3 99l-.6 .1M413.5 95l-.2 .4M413.5 97.6h-.7l-.7 .4M413.7 99l-.7 1.2-.4 1.4 1.1-1 .4-.1M413.7 97.6l.5 .1 .3-.1 .4 .3-.1 .4 .2 1v1l-.2 1.6 .2 .6-1.9-.1v-.2l.5-1 .2-.7-1.2 1.1 .2-1 .4-.9 .5-.7 .3-.1-.5-.2-.2-.3 .1-.3zM413.7 97.6l-.3 .3-.1 .5 .2 .3 .5 .2M413.7 95.1l-.2 .4M413.9 99l-.2 .8M414 95.2l-.3 .5M414.2 97.9l-.3 .2"/>
<path d="M414.2 95.4l-.3 .4M414.4 95.6l-.3 .4M414.6 95.8l-.4 .3M414.8 99.2v2.4M414.8 95.9l-.4 .4M414.8 98.3l.2 1.9-.2 1.7 .2 .6-1.8-.1M415 96.1l-.4 .4M415.1 96.3l-.4 .4M415.3 96.6l-.4 .3M415.4 96.8l-.4 .3M415.6 97l-.5 .3M415.7 97.2l-.4 .3"/>
<path d="M415.8 97.5l-.4 .2M415.9 97.7l-.4 .2M416 98l-.5 .2M416.1 98.2l-.5 .2M416.2 98.5l-.5 .1M416.2 98.8l-.5 .1M416.3 99l-.5 .1M416.3 99.3h-.5M416.3 99.6h-.5M416.4 99.8h-.5M405.4 100.1l-.5 .1M405.4 100.4h-.5"/>
<path d="M405.4 100.6l-.5 .1M405.5 100.9l-.5 .1M405.5 101.1l-.5 .1M405.6 101.3l-.5 .2M405.6 101.6l-.4 .1M405.7 101.8l-.4 .2M405.8 102l-.4 .2M405.9 102.2l-.4 .3M406 102.5l-.4 .2M406.2 102.7l-.5 .2M406.3 102.9l-.4 .3M406.4 103.1l-.4 .3"/>
<path d="M406.6 103.3l-.4 .3M406.7 103.4l-.3 .4M406.8 101.2l.1 .3 .4 .2 .8-.1M406.9 101.5l.5 .2 .7-.1 .1 .4 .3 .2-.1 .1 .2-.1 .2 .3-.1-.4 .2 .3-.1-.4 .3 .1-.6-.5 .2-.5 .3 .1 .4 1.3-.3 .3h-.7l-1.1-.6-.4-.3zM406.9 101.5v.4l.5 .4 1.6 .7M406.9 103.6l-.3 .4M407 102l.6 .5 1 .4 .6-.1 .2-.4 .1 .6-.2 .2-.9-.1-1-.6-.4 .2 .2 .2-.2 .1-.2-.3zM407 102l-.2 .6 .2 .4 .2-.1-.2-.2 .4-.2 1 .6 .9 .1 .2-.2-.1-.6M407.1 103.8l-.3 .4M407.2 100.8l-.6-.1-.2 .2v.3l.2 .1 .4-.3h.3l.4 .4M407.3 103.9l-.3 .4M407.3 100.6l.3-.2 .6 .5-.1 .7-.7 .1-.5-.2-.1-.3 .5-.2-.1-.2z"/>
<path d="M407.3 100.1l.9-.3 .3 .1 .1-.4h.4l.5 .2 .3 .8-.2 .4-.6 .3-.3-.1 .3-.4-.1-.3-.4-.1-.3 .6-.6-.5h-.3zM407.5 104.1l-.3 .4M407.6 100.3l.5 .5M407.6 100.4l-.4 .3 .1 .3M407.7 104.2l-.3 .5M407.9 104.4l-.3 .4M408.1 104.5l-.3 .4M408.3 104.6l-.2 .5M408.4 100.4l.1-.1 .5 .3-.5 1 .6 .5-.3-.1 .1 .4-.2-.3 .1 .4-.2-.3-.2 .1 .1-.1-.3-.4-.1-.8zM408.5 104.7l-.2 .5M408.8 104.8l-.2 .5M409 104.9l-.2 .5"/>
<path d="M409 101.2l.4 1.2-.2 .4-.6 .1M409.1 100.1l-.6 .2M409.2 105l-.1 .4M409.3 100.2l.2 .4-.1 .3-.3 .3-.4-.1M409.4 101.6l.6 .5M409.5 105l-.2 .5M409.6 101.1l.1 .7M409.7 100.1l.9-.3-.1 .4-.4 .2-.3-.1zM409.7 105.1l-.1 .5M409.7 100.1l.5 .3 .3-.2v-.2l.3-.4-.2-.3-.4-.2h-.4l-.4 .5h-.1l.1-.9 .2-.1 .2 .1h.8l.4-.2v-.3l.4 .1v.4l.1 .4-.2 .4 .2 .4-.3 .4-.4 .2-.1 .3h-.2l.2 .2h.2v.3l.1-.2-.2 .8-.8 .2-.6-.5 .2-.4 .2-.9M409.7 100.7l-.2 .7-.3 .3M409.9 105.1v.5"/>
<path d="M410 103l1.5-.3 .9 .2-1.6 .4zM410 103l.8 .3v.2l-.8-.3zM410.2 105.1l-.1 .5M410.2 100.2l.1 .1M410.2 100.9l-.2 1.2 .8-.2M410.3 100.2h.1M410.4 105.1v.5M410.5 100.8h.2l.2-.4 .3-.1-.3 1v-.3h-.2l-.2-.1zM410.7 105.1v.5M410.8 103.3l1.6-.4v.2l-1.6 .4zM410.8 103.3v.2M410.9 100.4h.1"/>
<path d="M410.9 100.9l-.1 .4 .2-.2M410.9 105.1v.5M411 100.7l-.1 .2v-.2M411.1 102l.1-.1 .1 .8-.2-.4-.2 .5zM411.2 105.1v.5M411.2 100.3l-.3 .1-.2 .4h-.2l.2 .2h.2M411.4 105.1l.1 .5M411.6 105l.1 .5M411.8 100.6l.6-.1-.1 .5-.3 .5 .2 .5-.2 .2-.4-.1zM411.9 105l.1 .5M412.1 104.9l.2 .5M412.3 104.8l.2 .5"/>
<path d="M412.4 102.9v.2l-1.6 .4-.8-.3v-.2l.8 .3 1.6-.4-.9-.2-1.5 .3M412.4 100.5l-.1 .6-.3 .4 .2 .6-.2 .1-.4-.1 .2-.8v-.7M412.6 104.8l.2 .4M412.7 100.5l-.9 .1M412.7 101.5l-.1 .2 .2 .1M412.8 104.7l.2 .4M412.9 101.3l.9-.8-.2 .7-.5 1 .2 .6-.2 .1-.5-.1zM413 104.6l.2 .4M413.2 104.4l.3 .5M413.4 102.2l.4 .3M413.4 104.3l.3 .4M413.6 104.2l.3 .4"/>
<path d="M413.6 101.3l.7 .6M413.8 100.6l-.2 .7-.5 .9 .2 .6-.2 .1h-.4l.3-1.6M413.8 104l.3 .4M413.9 101.6l.2 .6 .4 .3M414 103.9l.4 .4M414.2 103.7l.4 .4M414.4 103.5l.4 .4M414.5 103.4l.4 .3M414.7 103.2l.4 .3M414.8 103l.5 .3M415 102.8l.4 .3M415.1 102.6l.5 .2"/>
<path d="M415.2 102.4l.5 .2M415.3 102.1l.5 .3M415.4 101.9l.5 .2M415.5 101.7l.5 .2M415.6 101.5l.5 .1M415.7 101.2l.5 .2M415.7 101l.5 .1M415.8 100.7l.5 .1M415.8 100.5l.5 .1M415.8 100.3h.5M415.9 100.1h.5"/>
</g>
<!-- layer: G-ANNO-TTLB -->
<g fill="#fff" stroke="#fff" stroke-width=".19">
<path d="M396.8 103.9l23.1 3.2-4.4-3.2zM396.8 103.9l23.1 3.2h-23.1z"/>
<path d="M415.5 93h4.4l-4.4 10.9zM419.9 93l-4.4 10.9 4.4 3.2z"/>
</g>
<path d="M396.8 103.9h18.7v-10.9h4.4v14.1h-23.1z" fill="none" stroke="#fff" stroke-width=".19"/>
<text font-size="10.1" x="384.8" y="276.2">A709</text>
<g font-size="5.6">
<text x="98.1" y="22.2">DETTAGLIO DI FISSAGGIO DELLE ASSI ALL'ELEMENTO CENTRALE</text>
<text x="66.8" y="274.5">SEZIONE FRONTALE</text>
<text x="215.7" y="272.6">SEZIONE LATERALE</text>
</g>
<g font-size="5">
<text x="28.3" y="46.2" transform="rotate(-90 28.3 46.2)">20</text>
<text x="269.5" y="92.6" transform="rotate(-90 269.5 92.6)">93</text>
<text x="164.1" y="146.1">97</text>
<text x="234.2" y="146.1">43</text>
<text x="211.3" y="178.1">142</text>
<text x="227.3" y="178.1">180</text>
<text x="245.3" y="178.1">180</text>
<text x="261.3" y="178.1">140</text>
<text x="43.5" y="180.6">140</text>
<text x="70.7" y="180.6">400</text>
<text x="110.7" y="180.6">400</text>
<text x="137.5" y="180.6">140</text>
<text x="291.4" y="223" transform="rotate(-90 291.4 223)">710</text>
</g>
<g font-size="3.8">
<text x="385.7" y="117.1">VILLA VERDE</text>
<text x="391.3" y="121.6">CUCINA</text>
</g>
<g font-size="1.9">
<text x="378.7" y="98.6">POLITECNICO DI MILANO</text>
<text x="378.7" y="100.8">SCUOLA DEL DESIGN</text>
<text x="378.7" y="103.1">C.L. DESIGN DEGLI INTERNI</text>
<text x="378.8" y="106">PROGETTO:</text>
<text x="378.8" y="143.5">CORSO:</text>
<text x="386.5" y="146">STRUMENTI E METODI</text>
<text x="389.4" y="148.3">DEL PROGETTO</text>
<text x="378.8" y="156">DOCENTE:</text>
<text x="388.4" y="160.8">MARCO FERRARA</text>
<text x="378.8" y="168.5">STUDENTI:</text>
<text x="389.2" y="177.7">ANDREA MONDINI</text>
<text x="378.8" y="181">OGGETTO:</text>
<text x="388.4" y="184.1">TAVOLO LERHAMN</text>
<text x="392.5" y="186.4">102.642.79</text>
<text x="378.8" y="193.5">NOTE:</text>
<text x="396.4" y="198.3">-</text>
<text x="378.8" y="206">NOME FILE:</text>
<text x="385.6" y="209.7">LERHAMN_102-642-79.dwg</text>
<text x="378.7" y="218.9">VERS</text>
<text x="408.4" y="218.9">DATA</text>
<text x="378.8" y="256.1">TAVOLA NO.:</text>
<text x="378.8" y="252.7">VILLA VERDE CUCINA</text>
<text x="401.5" y="252.7">YYYY.MM.DD</text>
<text x="405.9" y="256.1">9 DI</text>
<text x="411.3" y="256.1">11</text>
<text x="378.8" y="288">DATA:</text>
<text x="386.3" y="287.9">2017/05/22</text>
<text x="397.5" y="287.9">SCALA:1:10 / 1:1</text>
<text x="378.7" y="290.1">REV:</text>
<text x="386.3" y="290.2">A</text>
<text x="397.5" y="290.2">FORMATO:</text>
<text x="409.8" y="290.2">A1</text>
</g>
<g font-size="1.3">
<text x="25.4" y="4.4">1</text>
<text x="52.7" y="4.4">2</text>
<text x="77.7" y="4.4">3</text>
<text x="102.7" y="4.4">4</text>
<text x="127.7" y="4.4">5</text>
<text x="152.7" y="4.4">6</text>
<text x="177.7" y="4.4">7</text>
<text x="202.7" y="4.4">8</text>
<text x="227.7" y="4.4">9</text>
<text x="252.3" y="4.4">10</text>
<text x="277.3" y="4.4">11</text>
<text x="302.3" y="4.4">12</text>
<text x="327.3" y="4.4">13</text>
<text x="352.3" y="4.4">14</text>
<text x="377.3" y="4.4">15</text>
<text x="401.8" y="4.4">16</text>
<text x="11.2" y="22.5">A</text>
<text x="416.1" y="23.6">A</text>
<text x="11.2" y="55">B</text>
<text x="416.1" y="55">B</text>
<text x="11.1" y="80">C</text>
<text x="416.1" y="80">C</text>
<text x="11.1" y="105">D</text>
<text x="416.1" y="105">D</text>
<text x="11.2" y="130">E</text>
<text x="416.1" y="130">E</text>
<text x="11.2" y="155">F</text>
<text x="416.1" y="155">F</text>
<text x="11.1" y="180">G</text>
<text x="416" y="180">G</text>
<text x="11.1" y="205">H</text>
<text x="416.1" y="205">H</text>
<text x="11.3" y="230">J</text>
<text x="416.2" y="230">J</text>
<text x="11.2" y="254.9">K</text>
<text x="416.1" y="254.9">K</text>
<text x="11.2" y="279.9">L</text>
<text x="416.2" y="279.9">L</text>
<text x="9.8" y="292.1" transform="rotate(-90 9.8 292.1)">DIRECTORY: D:\USERS\ANDRE HARDDISK\DOCUMENTS\GITHUB\VV-D_2_CUCINA\CONTRIB\LERHAMN_102-642-79.DWG | PLOTTED ON: 22/05/2017 23:44:02 | BY USER: ANDRE</text>
<text x="24.4" y="293.7">1</text>
<text x="52.7" y="293.7">2</text>
<text x="77.7" y="293.7">3</text>
<text x="102.7" y="293.7">4</text>
<text x="127.7" y="293.7">5</text>
<text x="152.7" y="293.7">6</text>
<text x="177.7" y="293.7">7</text>
<text x="202.7" y="293.7">8</text>
<text x="227.7" y="293.7">9</text>
<text x="252.3" y="293.7">10</text>
<text x="277.3" y="293.7">11</text>
<text x="302.3" y="293.7">12</text>
<text x="327.3" y="293.7">13</text>
<text x="352.3" y="293.7">14</text>
<text x="377.3" y="293.7">15</text>
<text x="390.7" y="293.3">0</text>
<text x="395.7" y="293.3">0.5m</text>
<text x="403.2" y="293.3">1.25m</text>
<text x="412.5" y="293.3">2.5m</text>
</g>
</svg>
